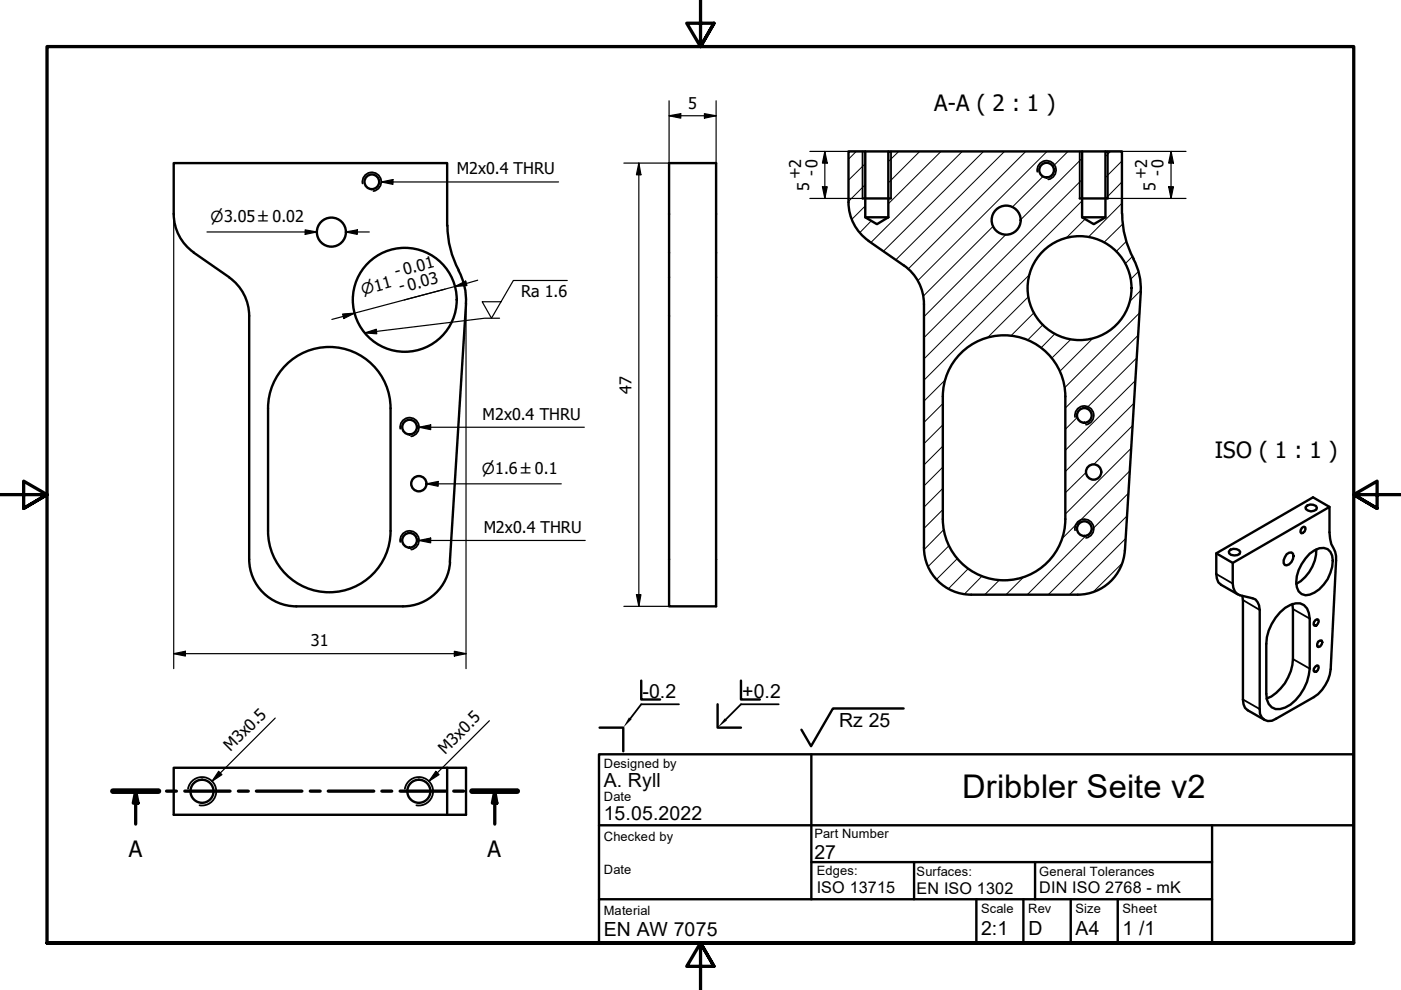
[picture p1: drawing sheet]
<svg xmlns="http://www.w3.org/2000/svg" width="297mm" height="210mm" viewBox="0 0 297 210" stroke-linecap="round" stroke-linejoin="round" font-family="sans-serif">
<!-- layer: Schraffur (ISO) -->
<g fill="none" stroke="#000" stroke-width=".21">
<path d="M181.5 32.1l-1.6 1.7M183.5 39.2l-3.6 3.5M183.5 34.7l-3.6 3.5M190.6 32.1l-2.3 2.2M195 32.1l-6.7 6.7M199.5 32.1l-11.2 11.1M204 32.1l-19.3 19.3M208.5 32.1l-21.2 21.1M213 32.1l-23.1 23M217.5 32.1l-25 25M221.1 37.4l-6.5 6.6M222 32.1l-27.4 27.4"/>
<path d="M226.4 32.1l-3.1 3.2M229.4 38.1l-33.5 33.5M229.4 33.6l-13.1 13.1M235.5 32.1l-1.1 1.1M237.9 38.6l-3.5 3.5M237.9 34.1l-3.5 3.5M183.5 43.7l-2.9 2.8M184.7 46.8l-2.4 2.5M210.6 48l-14.8 14.8M213.3 49.7l-17.4 17.5M218.4 58.1l-22.5 22.5M229.4 42.6l-33.5 33.5"/>
<path d="M230.1 46.5l-4.1 4M237.9 43.1l-7.1 7.2M238.1 47.5l-4 3.9M238.8 51.2l-2.1 2.1M240.1 54.4l-1.5 1.5M241.4 57.6l-1.7 1.6M218.1 62.9l-8.7 8.7M219.3 66.3l-5 4.9M221.1 68.9l-3.2 3.2M223.7 70.7l-3 3.1M227.1 71.9l-4.1 4M231.8 71.6l-7.1 7.1"/>
<path d="M241 75.9l-10.7 10.7M241.3 71.1l-15.4 15.4M241.6 66.3l-15.9 15.9M241.9 61.6l-2.4 2.4M199.9 99l-4 4M199.9 94.6l-4 4M199.9 90.1l-4 4M199.9 85.6l-4 4M200.4 80.6l-4.5 4.5M228.4 88.5l-2.5 2.5M239.5 99.9l-14.3 14.2M239.8 95l-13.9 14"/>
<path d="M240.1 90.3l-8.2 8.2M240.4 85.5l-14.5 14.5M240.7 80.7l-14.8 14.8M199.9 108l-4 4M199.9 103.5l-4 4M200.1 112.3l-4.1 4.2M201.2 115.7l-4.4 4.4M202.9 118.5l-4.3 4.3M230.3 113.5l-12.5 12.6M230.3 100.1l-4.4 4.4M237.9 119.5l-6.1 5.9M238.6 114.2l-11.8 11.9"/>
<path d="M239 109.4l-16.8 16.7M239.2 104.6l-7.9 7.9M205.3 120.6l-4.2 4.2M208.2 122.1l-3.7 3.9M211.9 123l-3.1 3.1M217 122.4l-3.7 3.7"/>
</g>
<!-- layer: Sichtbar (ISO) -->
<g fill="none" stroke="#000" stroke-width=".51">
<path d="M141.9 34.6h9.9v94h-9.9zM183.5 32.1h4.8M229.4 32.1h5M36.8 45.3a10 10 0 0 0 4.3 8.2M36.8 45.4v-10.8h58v13.3M41.1 53.6l7.5 5.2a10 10 0 0 1 4.2 8.2M94.9 47.8a20 20 0 0 0 2.4 9.5M97.2 57.4a13 13 0 0 1 1.6 7l-3.4 54.8M182.9 42.1h6M183.5 46.1h4.8M184.1 51.1l7.5 5.2M188.3 46.1l-2.4 1.4-2.4-1.4v-14h-3.6v10.8a10 10 0 0 0 4.3 8.2"/>
<path d="M191.6 56.3a10 10 0 0 1 4.3 8.2M228.9 42.1h6M229.4 46.1h5M237.9 45.3v-13.2h-3.5v14l-2.5 1.4-2.5-1.4v-14h-41.1v14M237.9 45.3a20 20 0 0 0 2.5 9.6M240.3 54.9a13 13 0 0 1 1.5 7l-3.3 54.8M52.8 67v51.6a10 10 0 0 0 10 10h22.6M195.9 64.5v51.5M56.8 86.6v26a13 13 0 0 0 13 13 13 13 0 0 0 13-13v-26M56.8 86.6a13 13 0 0 1 13-13 13 13 0 0 1 13 13M95.4 119.2a10 10 0 0 1-10 9.4M195.9 116.1a10 10 0 0 0 10 10h22.6"/>
<path d="M199.9 110a13 13 0 0 0 13 13 13 13 0 0 0 13-13M199.9 110.1v-26a13 13 0 0 1 13-13 13 13 0 0 1 13 13v26M238.5 116.7a10 10 0 0 1-10 9.4M257.9 117.3l3.5 2.1M260.9 116.6a1.59 1.59 0 0 1 2.1 .4l-.2 .4a1.81 1.81 0 0 1-2.2-.1l-.1-.4zM261.4 119.4l20.5-11.9v5.4a7 7 0 0 0 1.2 4.1l.2 1.8-1.2 23.1a8.2 8.2 0 0 1-3.5 5.9l-8 4.6a2.13 2.13 0 0 1-2.5 .2 2.13 2.13 0 0 1-1-2.3v-21a2.39 2.39 0 0 0-1.5-2.5l-2.7-.6a2.39 2.39 0 0 1-1.5-2.5zM272.8 117.5l.5-.3 .5-.1a1.34 1.34 0 0 1 0 2.1l-.5 .5-.5 .2-.4-.1a1.78 1.78 0 0 1 .4-2.3zM276 111.9l.4-.2 .3 .1a.95 .95 0 0 1-.8 1.3l-.2-.3zM276.8 107.5a1.45 1.45 0 0 1 2.4 .2 1.34 1.34 0 0 1-1.9 .5l-.4-.3zM277.7 117.4a3.4 3.4 0 0 1 3.8-1 3.4 3.4 0 0 1 .9 3.8 7.9 7.9 0 0 1-4.7 5.9 2.03 2.03 0 0 1-2.7-1.6 8.1 8.1 0 0 1 2.7-7.1zM279.1 116.5a8.4 8.4 0 0 1-4.3 7.3M281.9 107.5l-3.5-2.1-20.5 11.9v4.4l.1 1 .3 .8 .6 .5 3.5 2"/>
<path d="M263.4 126.3l.1 .9v21.1l.2 1 .3 .8 .5 .5 3.6 2M271.4 129.8a5.2 5.2 0 0 1 4.3-1.9 3.1 3.1 0 0 1 2 3.3v10.6a10.2 10.2 0 0 1-5.2 8.2 2.53 2.53 0 0 1-3.9-1.7l-.1-1.2v-10.6a9.9 9.9 0 0 1 2.9-6.7zM274 128.1l.1 1v10.6a9.6 9.6 0 0 1-5.6 8.4M278.9 131.5l.4-.2 .2 .1a1.01 1.01 0 0 1-.8 1.3l-.2-.3 .1-.5zM279.5 136.1l.7-.3a.99 .99 0 0 1-.7 1.4l-.2-.2zM278.9 141.3l.4-.2 .2 .1a.95 .95 0 0 1-.8 1.3l-.2-.3 .1-.4zM36.8 162.8h62v10h-62zM94.8 162.8v10"/>
<circle cx="78.8" cy="38.5" r="1.56"/>
<circle cx="221.9" cy="36.1" r="1.56"/>
<circle cx="70.3" cy="49.2" r="3.1"/>
<circle cx="213.3" cy="46.7" r="3.1"/>
<circle cx="85.8" cy="63.6" r="11"/>
<circle cx="228.9" cy="61.1" r="11"/>
<circle cx="86.8" cy="90.6" r="1.56"/>
<circle cx="229.9" cy="88.1" r="1.56"/>
<circle cx="86.8" cy="114.6" r="1.56"/>
<circle cx="88.8" cy="102.6" r="1.62"/>
<circle cx="229.9" cy="112.1" r="1.56"/>
<circle cx="231.9" cy="100.1" r="1.62"/>
<circle cx="42.8" cy="167.8" r="2.44"/>
<circle cx="88.8" cy="167.8" r="2.44"/>
</g>
<!-- layer: Sichtbar schmal (ISO) -->
<g fill="none" stroke="#000" stroke-width=".38">
<path d="M76.9 38.9a2 2 0 0 1 1.6-2.3 2 2 0 0 1 2.3 1.6 2 2 0 0 1-1.6 2.3M182.9 32.1v10M188.9 32.1v10M219.9 36.4a2 2 0 0 1 1.7-2.3 2 2 0 0 1 2.3 1.6 2 2 0 0 1-1.7 2.3M228.9 32.1v10M234.9 32.1v10M84.9 90.9a2 2 0 0 1 1.6-2.3 2 2 0 0 1 2.3 1.6 2 2 0 0 1-1.6 2.3M227.9 88.4a2 2 0 0 1 1.7-2.3 2 2 0 0 1 2.3 1.6 2 2 0 0 1-1.7 2.3M84.9 114.9a2 2 0 0 1 1.6-2.3 2 2 0 0 1 2.3 1.6 2 2 0 0 1-1.6 2.3M227.9 112.4a2 2 0 0 1 1.7-2.3 2 2 0 0 1 2.3 1.6 2 2 0 0 1-1.7 2.4M257.9 121.7l3.5 2M263.5 127.2l3.6 2.1"/>
<path d="M274.1 139.7l3.6 2.1M274.1 129.1l3.6 2.1M263.5 148.3l3.6 2M39.9 167.2a3 3 0 0 1 3.5-2.4 3 3 0 0 1 2.4 3.5 3 3 0 0 1-3.5 2.4M85.8 167.2a3 3 0 0 1 3.5-2.4 3 3 0 0 1 2.5 3.5 3 3 0 0 1-3.5 2.4"/>
</g>
<!-- layer: Schraffur (ISO) -->
<path d="M133.3 152.1l.6 .4-1.8 1.8zM153.7 152.3l.4 .5-2 1.5z" fill="#000"/>
<!-- layer: Schnittlinie (ISO) -->
<g fill="none" stroke="#000" stroke-width=".7">
<path d="M23.9 167.7h9.7M28.8 167.7l.5 2.6h-1zM28.8 167.7v7M35.3 167.7h2.1M39.2 167.7h9.6M50.5 167.7h2.1M54.4 167.7h9.6M65.8 167.7h2.1M69.6 167.7h9.6M81 167.7h2.1M84.8 167.7h9.7M96.2 167.7h2.1"/>
<path d="M100.1 167.7h9.6M104.9 167.7l.4 2.6h-.9zM104.9 167.7v7"/>
</g>
<path d="M23.9 167.7h9.7M100.1 167.7h9.6" fill="none" stroke="#000" stroke-width="1.2"/>
<g fill="#000">
<path d="M28.8 167.7l.5 2.6h-1z" fill-rule="evenodd"/>
<path d="M104.9 167.7l.4 2.6h-.9z" fill-rule="evenodd"/>
</g>
<!-- layer: Rahmen (ISO) -->
<path d="M148.5 -.1v10l-2.9-5h5.8l-2.9 5 2.9-5M0 104.9h10l-5-2.9v5.8l5-2.9-5 2.9M297 104.9h-10l5-2.9v5.8l-5-2.9 5 2.9M10 199.9v-190h277v190h-277h277M151.4 204.9l-2.9-5 2.9 5h-5.8l2.9-5v10" fill="none" stroke="#000" stroke-width=".7"/>
<!-- layer: Titel (ISO) -->
<g fill="none" stroke="#000" stroke-width=".51">
<path d="M127 159.9h160v40h-160zM127.1 154.3h5v5M136 144.3v4h4M152.1 149.3v5h5M157.1 144.3v4h4M172 159.9v30.8h85v-15.7M191.6 150.2h-15l-4.6 8-2.1-3.5M127 175h160M127 190.7h45M172 182.8h85M193.8 182.8v7.9M207 190.7v9.2"/>
<path d="M217 190.7v9.2M219.5 182.8v7.9M227 190.7v9.2M237 190.7v9.2M257 190.7v9.2"/>
</g>
<path d="M144 149.3h-8l-2.3 3M165.1 149.3h-8l-3.2 3.3" fill="none" stroke="#000" stroke-width=".38"/>
<g fill="none" stroke="#000" stroke-width=".25">
<path d="M135.4 34.6l.5 2.5h-1zM135.4 34.6v94M141.9 24.5l2.4-.4v1zM141.9 24.5h9.9M141.9 21.4v13.2h-9.6M149.4 24.1l2.4 .4-2.4 .6zM151.8 21.4v45.6M171.7 32.1h11.8M174.4 39.6h1l-.5 2.5zM174.9 32.1l.5 2.5h-1zM174.9 32.1v10M234.4 32.1h17.1"/>
<path d="M247.8 39.6h1l-.5 2.5zM248.3 32.1l.5 2.5h-1zM248.3 32.1v10M36.8 45.4v96.4M43.9 49.2h23.3h-2.5M64.7 48.7l2.5 .5-2.5 .5zM73.3 49.2l2.5-.5v1zM73.3 49.2h5M101.3 59.4l-30.9 8.3M171.7 42.1h11.2M234.9 42.1h16.6M72.6 66.6l2.6-.2-2.3 1.1z"/>
<path d="M94.4 61.3l-8.7 2.3M96.5 60.7l2.2-1.1 .3 1zM98.8 64.4v77.4M90.4 102.6l2.5-.5v1zM90.4 102.6h28.6M36.8 138.6l2.5-.5v1zM36.8 138.6h62M96.3 138.1l2.5 .5-2.5 .5zM132.3 128.6h9.6M134.9 126.1h1l-.5 2.5z"/>
</g>
<g fill="#000">
<path d="M135.4 34.6l.5 2.5h-1z" fill-rule="evenodd"/>
<path d="M141.9 24.5l2.4-.4v1z" fill-rule="evenodd"/>
<path d="M149.4 24.1l2.4 .4-2.4 .6z" fill-rule="evenodd"/>
<path d="M174.4 39.6h1l-.5 2.5z" fill-rule="evenodd"/>
<path d="M174.9 32.1l.5 2.5h-1z" fill-rule="evenodd"/>
<path d="M247.8 39.6h1l-.5 2.5z" fill-rule="evenodd"/>
<path d="M248.3 32.1l.5 2.5h-1z" fill-rule="evenodd"/>
<path d="M64.7 48.7l2.5 .5-2.5 .5z" fill-rule="evenodd"/>
<path d="M73.3 49.2l2.5-.5v1z" fill-rule="evenodd"/>
<path d="M96.5 60.7l2.2-1.1 .3 1z" fill-rule="evenodd"/>
<path d="M72.6 66.6l2.6-.2-2.3 1.1z" fill-rule="evenodd"/>
<path d="M90.4 102.6l2.5-.5v1z" fill-rule="evenodd"/>
<path d="M36.8 138.6l2.5-.5v1z" fill-rule="evenodd"/>
<path d="M96.3 138.1l2.5 .5-2.5 .5z" fill-rule="evenodd"/>
<path d="M134.9 126.1h1l-.5 2.5z" fill-rule="evenodd"/>
</g>
<!-- layer: Symbol (ISO) -->
<g fill="none" stroke="#000" stroke-width=".25">
<path d="M80.8 38.6l2.5-.5v1zM80.8 38.6h37.6M120.3 59.5h-11.5l-4.6 8-2-3.5h4M77.3 70.6l2.5-.8 .1 1zM105.9 67.5h-3.2l-25.4 3.1M88.8 90.6l2.5-.5v1zM88.8 90.6h35.1M88.8 114.6l2.5-.5v1zM88.8 114.6h35.3M58.4 152.2l-13.4 13.4M103.8 152.8l-12.9 12.8M46.4 163.5l.7 .7-2.1 1.4z"/>
<path d="M92.4 163.5l.7 .7-2.2 1.4z"/>
</g>
<g fill="#000">
<path d="M80.8 38.6l2.5-.5v1z" fill-rule="evenodd"/>
<path d="M77.3 70.6l2.5-.8 .1 1z" fill-rule="evenodd"/>
<path d="M88.8 90.6l2.5-.5v1z" fill-rule="evenodd"/>
<path d="M88.8 114.6l2.5-.5v1z" fill-rule="evenodd"/>
<path d="M46.4 163.5l.7 .7-2.1 1.4z" fill-rule="evenodd"/>
<path d="M92.4 163.5l.7 .7-2.2 1.4z" fill-rule="evenodd"/>
</g>
<text font-size="6.9" x="204" y="169.3">Dribbler Seite v2</text>
<g font-size="4.8">
<text x="198.1" y="23.6">A-A ( 2 : 1 )</text>
<text x="257.6" y="97.2">ISO ( 1 : 1 )</text>
<text x="27.3" y="181.7">A</text>
<text x="103.4" y="181.7">A</text>
</g>
<g font-size="4.1">
<text x="136.2" y="148">-0.2</text>
<text x="157.4" y="148">+0.2</text>
<text x="177.9" y="154.1">Rz 25</text>
<text x="128" y="166.9">A. Ryll</text>
<text x="128" y="173.9">15.05.2022</text>
<text x="172.7" y="182">27</text>
<text x="128" y="198.4">EN AW 7075</text>
<text x="208" y="198.3">2:1</text>
<text x="218.1" y="198.2">D</text>
<text x="228" y="198.2">A4</text>
<text x="238" y="198.3">1 /1</text>
</g>
<g font-size="3.4">
<text x="145.9" y="23">5</text>
<text x="96.8" y="37">M2x0.4 THRU</text>
<text x="169.7" y="38" transform="rotate(-90 169.7 38)">+2</text>
<text x="171.6" y="40.5" transform="rotate(-90 171.6 40.5)">5</text>
<text x="173.2" y="37.4" transform="rotate(-90 173.2 37.4)">- 0</text>
<text x="243" y="38" transform="rotate(-90 243 38)">+2</text>
<text x="245" y="40.5" transform="rotate(-90 245 40.5)">5</text>
<text x="246.6" y="37.4" transform="rotate(-90 246.6 37.4)">- 0</text>
<text x="84" y="58.6" transform="rotate(-15 84 58.6)">- 0.01</text>
<text x="84.9" y="62" transform="rotate(-15 84.9 62)">- 0.03</text>
<text x="110.5" y="62.9">Ra 1.6</text>
<text x="133.9" y="83.5" transform="rotate(-90 133.9 83.5)">47</text>
<text x="102.3" y="89">M2x0.4 THRU</text>
<text x="102.6" y="113">M2x0.4 THRU</text>
<text x="65.9" y="137">31</text>
<text x="48.9" y="159.5" transform="rotate(-45 48.9 159.5)">M3x0.5</text>
<text x="94.4" y="160.1" transform="rotate(-45 94.4 160.1)">M3x0.5</text>
<text x="173.2" y="189.3">ISO 13715</text>
<text x="194.3" y="189.5">EN ISO 1302</text>
<text x="220.3" y="189.4">DIN ISO 2768 - mK</text>
</g>
<g font-size="3.2">
<text x="44.6" y="47.1">⌀3.05 ±0.02</text>
<text x="77" y="62.5" transform="rotate(-15 77 62.5)">⌀11</text>
<text x="102.2" y="100.4">⌀1.6 ±0.1</text>
</g>
<g font-size="2.7">
<text x="128" y="162.9">Designed by</text>
<text x="128" y="169.9">Date</text>
<text x="128" y="178.4">Checked by</text>
<text x="172.7" y="177.7">Part Number</text>
<text x="128" y="185.4">Date</text>
<text x="173.2" y="185.6">Edges:</text>
<text x="194.3" y="185.7">Surfaces:</text>
<text x="220.3" y="185.6">General Tolerances</text>
<text x="128" y="193.9">Material</text>
<text x="208" y="193.6">Scale</text>
<text x="218" y="193.6">Rev</text>
<text x="228" y="193.6">Size</text>
<text x="238" y="193.6">Sheet</text>
</g>
</svg>
